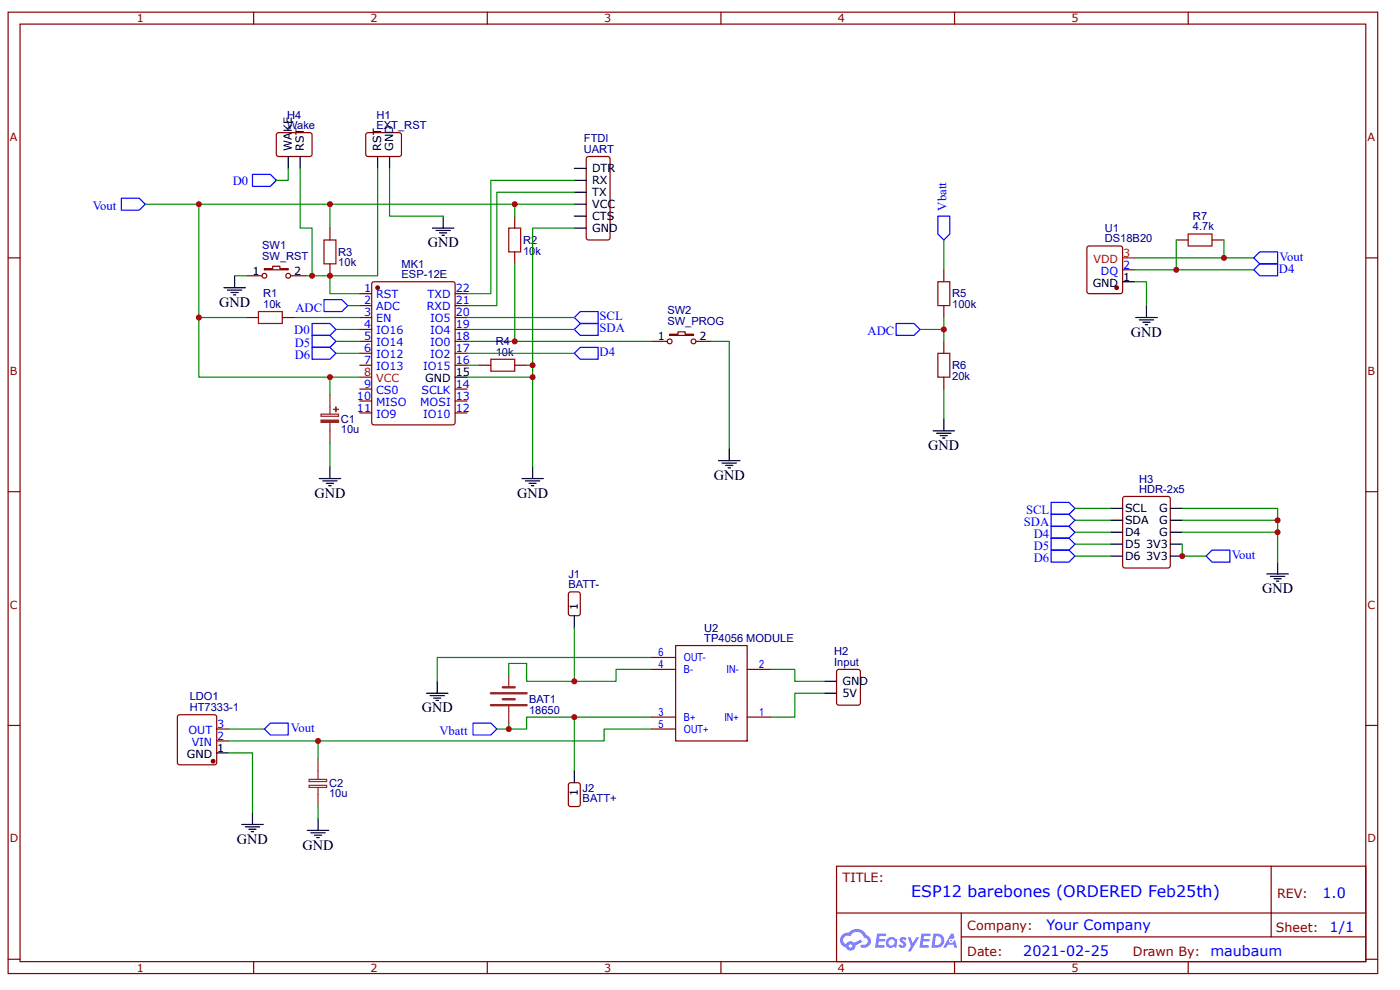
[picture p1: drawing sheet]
<svg xmlns="http://www.w3.org/2000/svg" width="297mm" height="210mm" viewBox="0 0 297 210" stroke-linecap="round" stroke-linejoin="round" font-family="sans-serif">
<g fill="none" stroke="#800" stroke-width=".25">
<path d="M1.7 2.6h290.6v203.8h-290.6zM4.3 5.1h285.5v198.8h-285.5zM53.8 2.6v2.5M103.4 2.6v2.5M152.9 2.6v2.5M202.5 2.6v2.5M252.1 2.6v2.5M1.7 54.7h2.6M289.8 54.7h2.5M1.7 104.2h2.6M289.8 104.2h2.5M1.7 153.8h2.6"/>
<path d="M289.8 153.8h2.5M177.5 183.6h112.3v20.3h-112.3zM177.5 193.6h112.2M203.9 198.6h85.8M203.9 193.6v10.1M269.7 183.7v14.9M1.7 203.4h2.6M53.8 203.9v2.5M103.4 203.9v2.5M152.9 203.9v2.5M202.5 203.9v2.5M252.1 203.9v2.5"/>
<path d="M289.8 203.4h2.5"/>
</g>
<g fill="#58f">
<path d="M191.1 198.8l.5-.2 .4 .1 .3 .3-.3 .4a.34 .34 0 0 0-.2-.3 .34 .34 0 0 0-.4 .2l.1 .1a.85 .85 0 0 1 .7 .6 .85 .85 0 0 1-.3 .9h-.7l-.6-.4 .3-.3 .5 .3 .3-.2-.1-.1a.87 .87 0 0 1-.5-1.4z"/>
<path d="M192.6 198.7h.6l.4 1.3 .8-1.3h.6l-1.8 3h-.6l.7-1.1z"/>
<path d="M186.1 197.9h1.7l.2 .2-.1 .3-1.3 .1-.1 .6h1.1l.2 .2-.3 .3h-1.1l-.1 .8h1.2l.2 .2-.2 .3h-1.9z"/>
<path d="M195.5 197.9h1.7l.2 .2-.1 .3-1.3 .1-.1 .6h1.1l.2 .2-.2 .3h-1.2l-.1 .8h1.3l.1 .2-.1 .3h-1.9z"/>
<path d="M201.8 197.9h.5l.2 .9-.4 .3a.5 .5 0 0 0-.8 .2 .5 .5 0 0 0 .4 .7 .5 .5 0 0 0 .6-.5l.3-.2 .4 1.6h-.5l-.2-.6h-1.2l-.4 .6h-.6z"/>
<path d="M198 197.9l-.4 3h1a1.51 1.51 0 0 0 1.7-1.5 1.51 1.51 0 0 0-1.8-1.5zM198.5 198.5a1 1 0 0 1 1.2 1 1 1 0 0 1-1.2 .9h-.2z"/>
<path d="M188.2 199.1a1.1 1.1 0 0 0 0 1.5 1.1 1.1 0 0 0 1.5 .1l.4 .2 .3-1.6-.5-.2a1.07 1.07 0 0 0-1.7 0zM188.4 199.8a.7 .7 0 0 1 1.4 0 .7 .7 0 0 1-1.4 0z"/>
<path d="M178.7 198.2a1.57 1.57 0 0 0 .8 2.7 1.03 1.03 0 0 0 1.1 .6 1.03 1.03 0 0 0 .9-1l1.4-.8-.3-.5-1.4 .7a1.05 1.05 0 0 0-1.7 .3 1 1 0 0 1-.5-1.4 1 1 0 0 1 1.4-.3 1.52 1.52 0 0 1 1.6-.9 1.52 1.52 0 0 1 1.3 1.2 .82 .82 0 0 1 .8 1 .82 .82 0 0 1-1.2 .5 .31 .31 0 0 0-.4 .3 .31 .31 0 0 0 .3 .3 1.42 1.42 0 0 0 1.9-.9 1.42 1.42 0 0 0-.9-1.8 2.25 2.25 0 0 0-3.8-.5l-.8 .2zM180 200.6a.4 .4 0 0 1 .8 0 .4 .4 0 0 1-.8 0z"/>
<circle cx="201.8" cy="199.4" r=".19"/>
</g>
<path d="M79 59.9l.4-.2h16.6l.5 .3 .1 29.6-.3 .4-16.9 .1-.5-.2v-29.7z" fill="none" stroke="#800" stroke-width=".25"/>
<circle cx="80.1" cy="61" r=".38" fill="#800"/>
<g fill="none" stroke="#800" stroke-width=".25">
<path d="M124.5 33.3l.4-.1h4l.3 .1 .2 .3v16.8l-.1 .3-.3 .2h-4.1l-.3-.1-.2-.3v-16.8zM52.3 58.5h3.3M56.1 57h1.8v-.6h1.5v.6h1.7v.2h-5zM61.7 58.5h3.2M70 48.4v2.5M70 55.9v2.6M109.2 45.8v2.6M109.2 53.4v2.5M52.3 67.3h2.5M59.9 67.3h2.5M76.3 62.3h2.6M76.3 64.8h2.6"/>
<path d="M76.3 67.3h2.6M76.3 69.8h2.6M76.3 72.4h2.6M76.3 74.9h2.6M76.3 77.4h2.6M96.6 62.3h2.5M96.6 64.8h2.5M96.6 67.3h2.5M96.6 69.8h2.5M96.6 72.4h2.5M96.6 74.9h2.5M96.6 77.4h2.5"/>
<path d="M138.3 72.4h3.3M142.1 70.9h1.7v-.5h1.6v.5h1.7v.2h-5zM147.6 72.4h3.3M76.3 82.5h2.6M76.3 85h2.6M76.3 87.5h2.6M96.6 82.5h2.5M96.6 85h2.5M96.6 87.5h2.5M37.8 151.7l.3-.2h7.4l.4 .3 .1 9.8-.2 .5h-7.7l-.4-.2-.1-9.9z"/>
<circle cx="56.1" cy="58.5" r=".51"/>
<circle cx="61.1" cy="58.5" r=".51"/>
<circle cx="80.1" cy="61" r=".38"/>
<circle cx="142.1" cy="72.4" r=".51"/>
<circle cx="147.1" cy="72.4" r=".51"/>
</g>
<path d="M76.3 80h2.6" fill="none" stroke="#f00" stroke-width=".25"/>
<g fill="none" stroke="#000" stroke-width=".25">
<path d="M121.8 35.7h2.6M121.8 38.2h2.6M49.8 58.5v2.5M121.8 40.8h2.6M121.8 43.3h2.6M121.8 45.8h2.6M121.8 48.4h2.6M47.5 61h4.5M48.3 61.5h3M49 62h1.5M49.5 62.5h.5M96.6 80h2.5"/>
<path d="M113 98.9v2.6M152.4 97.7h4.6M153.2 98.2h3M154 98.7h1.5M154.5 99.2h.5M154.7 95.1v2.6M110.7 101.5h4.6M111.5 102h3M112.2 102.5h1.5M112.7 103h.5"/>
</g>
<g fill="none" stroke="#080" stroke-width=".25">
<path d="M121.8 38.2h-17.7v24.1h-5M49.8 58.5h2.5M64.9 58.5h5.1v3.8h6.3M70 43.3h-27.8v36.7h34.1M70 43.3h39.2v2.5M70 43.3v5.1M109.2 55.9v16.5h-10.1M121.8 48.4h-8.8v31.6M121.8 40.8h-16.4v24h-6.3M62.4 67.3h13.9M99.1 80h13.9v18.9M109.2 72.4h29.1"/>
<path d="M150.9 72.4h3.8v22.7"/>
</g>
<path d="M68.7 50.9h2.6v5h-2.6zM107.9 48.4h2.6v5h-2.6zM54.8 66.1h5.1v2.5h-5.1z" fill="none" stroke="#a00000" stroke-width=".25"/>
<circle cx="45.2" cy="161.4" r=".38" fill="#800"/>
<g fill="none" stroke="#800" stroke-width=".25">
<path d="M77.7 28.3l.4-.2 6.8 .1 .3 .4-.1 4.4-.4 .2-6.9-.1-.2-.4v-4.1zM200.2 57.2v2.5M230.7 52.3l.4-.2h6.6l.4 .3 .1 9.4-.3 .4-6.8 .1-.4-.3-.1-9.3zM101.6 77.4h2.5M109.2 77.4h2.5M200.2 64.8v2.5M200.2 72.4v2.5M200.2 80v2.5M138.3 139.4h5M143.3 136.9h15.2v20.2h-15.2zM46 157.1h2.5M46 154.6h2.5"/>
<path d="M138.3 154.6h5M138.3 141.9h5M138.3 152h5M158.5 141.9h5.1M158.5 152h5.1M177.6 142.1l.4-.2h4l.4 .2 .1 6.9-.2 .4-4.3 .1-.4-.2-.1-6.9z"/>
<circle cx="45.2" cy="161.4" r=".38"/>
</g>
<g fill="none" stroke="#000" stroke-width=".25">
<path d="M80.1 33.2v2.5M82.6 33.2v2.5M91.7 48.4h4.6M92.5 48.9h3M93.3 49.4h1.5M93.8 49.9h.5M94 45.8v2.6M70 98.9v2.6M198 91.3h4.5M198.7 91.8h3.1M199.5 92.4h1.5M200 92.9h.5"/>
<path d="M200.2 88.8v2.5M67.7 101.5h4.6M68.5 102h3M69.2 102.5h1.6M69.7 103h.6M46 159.6h2.5M90.5 147h4.5M91.2 147.5h3.1M92 148h1.5M92.5 148.5h.5M92.8 144.4v2.6M174.9 147h2.6"/>
<path d="M174.9 144.4h2.6M51.3 174.8h4.5M52 175.3h3.1M52.8 175.8h1.5M53.3 176.3h.5M53.6 172.3v2.5M65.2 176.1h4.5M66 176.6h3M66.7 177.1h1.5M67.2 177.6h.5M67.5 173.5v2.6"/>
</g>
<path d="M104.1 149.5h7.6M104.1 147h7.6M106.7 148.2h2.5M106.7 145.7h2.5" fill="none" stroke="#8d2323" stroke-width=".51"/>
<path d="M107.9 143.2v2.5M107.9 149.8v3.5M65.6 165.2h3.7v.5h-3.7zM65.6 166.5h3.7v.5h-3.7zM67.5 160.9v4.3M67.5 167v4" fill="none" stroke="#8d2323" stroke-width=".25"/>
<path d="M199 59.7h2.5v5.1h-2.5zM104.1 76.2h5.1v2.5h-5.1zM199 74.9h2.5v5.1h-2.5z" fill="none" stroke="#a00000" stroke-width=".25"/>
<g fill="none" stroke="#080" stroke-width=".25">
<path d="M80.1 35.7v22.8h-10.1M82.6 35.7v10.1h11.4M30.8 43.3h11.4M200.2 50.9v6.3M42.2 67.3h10.1M73.8 64.8h2.5M99.1 77.4h2.5M111.7 77.4h1.3M195.2 69.8h5M200.2 67.3v5.1M200.2 82.5v6.3M138.3 139.4h-45.5v5"/>
<path d="M48.5 159.6h5.1v12.7M48.5 154.6h7.6M67.5 157.1v3.8M105.4 154.6h2.5M138.3 141.9h-7.6v2.5h-19v-3.7h-3.8v2.5M138.3 152h-26.6v2.6h-3.8v-1.3M138.3 154.6h-10.1v2.5h-79.7M163.6 141.9h5v2.5h6.3M174.9 147h-6.3v5h-5M67.5 171v2.5"/>
</g>
<path d="M25.7 42h3.8l1.3 1.3-1.3 1.3h-3.8zM199 45.8h2.5v3.8l-1.3 1.3-1.2-1.3zM68.7 63.5h3.8l1.3 1.3-1.3 1.3h-3.8zM190.1 68.6h3.8l1.3 1.2-1.3 1.3h-3.8zM56.1 154.6l1.3-1.3h3.7v2.5h-3.7zM100.3 153.3h3.8l1.3 1.3-1.3 1.2h-3.8z" fill="none" stroke="#00f" stroke-width=".25"/>
<circle cx="236.9" cy="61" r=".38" fill="#800"/>
<g fill="none" stroke="#800" stroke-width=".25">
<path d="M238.2 57.2h2.5"/>
<circle cx="236.9" cy="61" r=".38"/>
</g>
<path d="M238.2 59.7h2.5M240.9 67.3h4.6M241.7 67.8h3M242.5 68.3h1.5M243 68.8h.5M243.2 64.8v2.5" fill="none" stroke="#000" stroke-width=".25"/>
<path d="M238.2 54.7h2.5" fill="none" stroke="#f00" stroke-width=".25"/>
<path d="M266 54.7l1.2-1.3h3.8v2.5h-3.8zM266 57.2l1.2-1.3h3.8v2.6h-3.8zM66.2 71.1h3.8l1.3 1.3-1.3 1.2h-3.8zM66.2 73.6h3.8l1.3 1.3-1.3 1.3h-3.8zM121.8 67.3l1.3-1.2h3.8v2.5h-3.8zM121.8 69.8l1.3-1.2h3.8v2.5h-3.8zM121.8 74.9l1.3-1.3h3.8v2.6h-3.8z" fill="none" stroke="#00f" stroke-width=".25"/>
<path d="M109.2 43.3h12.6M240.7 59.7h2.5v5.1M240.7 54.7h25.3M240.7 57.2h25.3M99.1 67.3h22.7M99.1 69.8h22.7M99.1 74.9h22.7" fill="none" stroke="#080" stroke-width=".25"/>
<path d="M70 86.3v1.5M70 89.6v1.7" fill="none" stroke="#8d2323" stroke-width=".25"/>
<path d="M68.1 89.1h3.7v.4h-3.7z" fill="#8d2323"/>
<path d="M68.1 89.1h3.7v.4h-3.7zM68.1 87.8h3.7v.5h-3.7zM70 83.8v2.5M70 91.3v2.6" fill="none" stroke="#8d2323" stroke-width=".25"/>
<path d="M70.8 86.8h1z" fill="#8d2323"/>
<path d="M70.8 86.8h1z" fill="none" stroke="#8d2323" stroke-width=".25"/>
<path d="M71.2 86.3l.1 1z" fill="#8d2323"/>
<path d="M71.2 86.3l.1 1z" fill="none" stroke="#8d2323" stroke-width=".25"/>
<g fill="none" stroke="#080" stroke-width=".25">
<path d="M61.1 35.7v2.5h-2.5M63.7 35.7v12.7h2.5v10.1M249.5 50.9v6.3M259.7 50.9v3.8M70 80v3.8M71.3 72.4h5M71.3 74.9h5M71.3 69.8h5M70 93.9v5M228.1 110.3h7.5M228.1 112.8h7.5M228.1 107.8h7.5"/>
<path d="M228.1 115.4h7.5M228.1 117.9h7.5M250.8 115.4v2.5h5.1M250.8 107.8h20.2v11.4M250.8 110.3h20.2M250.8 112.8h20.2M121.8 133.1v11.3M121.8 152v11.4"/>
</g>
<path d="M58.8 28.3l.3-.2 6.9 .1 .2 .4-.1 4.4-.4 .2-6.9-.1-.2-.4v-4.1zM249.5 50.9h2.6M257.1 50.9h2.6M238.3 105.4l.4-.1h9.1l.4 .2 .1 14.4-.2 .4-9.4 .1-.4-.2-.1-14.4zM120.7 125.6l.4-.1h1.5l.5 .3v4.2l-.3 .5h-1.8l-.4-.3v-4.2zM120.7 166.1l.4-.2h1.5l.5 .4v4.2l-.3 .5h-1.8l-.4-.3v-4.3z" fill="none" stroke="#800" stroke-width=".25"/>
<g fill="none" stroke="#000" stroke-width=".25">
<path d="M61.1 33.2v2.5M63.7 33.2v2.5M235.6 107.8h2.6M235.6 110.3h2.6M235.6 112.8h2.6M235.6 115.4h2.6M235.6 117.9h2.6M248.3 107.8h2.5M248.3 110.3h2.5M248.3 112.8h2.5M248.3 115.4h2.5M248.3 117.9h2.5"/>
<path d="M271 119.2v2.5M121.8 130.5v2.6M268.8 121.7h4.5M269.5 122.2h3.1M270.3 122.7h1.5M270.8 123.2h.5M121.8 163.4v2.5"/>
</g>
<path d="M53.6 37h3.8l1.2 1.2-1.2 1.3h-3.8zM66.2 68.6h3.8l1.3 1.2-1.3 1.3h-3.8zM223 106.5h3.8l1.3 1.3-1.3 1.2h-3.8zM223 109h3.8l1.3 1.3-1.3 1.3h-3.8zM223 111.6h3.8l1.3 1.2-1.3 1.3h-3.8zM223 114.1h3.8l1.3 1.3-1.3 1.2h-3.8zM223 116.6h3.8l1.3 1.3-1.3 1.3h-3.8zM255.9 117.9l1.2-1.3h3.8v2.6h-3.8z" fill="none" stroke="#00f" stroke-width=".25"/>
<path d="M252.1 49.6h5v2.5h-5z" fill="none" stroke="#a00000" stroke-width=".25"/>
<g fill="#c00">
<circle cx="70" cy="58.5" r=".63"/>
<circle cx="109.2" cy="72.4" r=".63"/>
<circle cx="113" cy="80" r=".63"/>
<circle cx="70" cy="43.3" r=".63"/>
<circle cx="113" cy="77.4" r=".63"/>
<circle cx="200.2" cy="69.8" r=".63"/>
<circle cx="42.2" cy="43.3" r=".63"/>
<circle cx="42.2" cy="67.3" r=".63"/>
<circle cx="107.9" cy="154.6" r=".63"/>
<circle cx="67.5" cy="157.1" r=".63"/>
<circle cx="109.2" cy="43.3" r=".63"/>
<circle cx="70" cy="80" r=".63"/>
<circle cx="250.8" cy="117.9" r=".63"/>
<circle cx="271" cy="110.3" r=".63"/>
<circle cx="271" cy="112.8" r=".63"/>
<circle cx="249.5" cy="57.2" r=".63"/>
<circle cx="259.7" cy="54.7" r=".63"/>
<circle cx="121.8" cy="144.4" r=".63"/>
<circle cx="121.8" cy="152" r=".63"/>
<circle cx="66.2" cy="58.5" r=".63"/>
</g>
<text font-size="3.4" fill="#00f" x="193.3" y="190.1">ESP12 barebones (ORDERED Feb25th)</text>
<g font-size="3">
<text x="90.7" y="52.4">GND</text>
<text x="46.5" y="65">GND</text>
<text x="239.9" y="71.4">GND</text>
<text x="196.9" y="95.4">GND</text>
<text x="151.4" y="101.7">GND</text>
<text x="66.7" y="105.5">GND</text>
<text x="109.7" y="105.5">GND</text>
<text x="267.8" y="125.7">GND</text>
<text x="89.5" y="151">GND</text>
<text x="50.3" y="178.8">GND</text>
<text x="64.2" y="180.1">GND</text>
</g>
<g font-size="3" fill="#00f">
<text x="280.6" y="190.3">1.0</text>
<text x="222" y="197.1">Your Company</text>
<text x="282.1" y="197.7">1/1</text>
<text x="217.1" y="202.7">2021-02-25</text>
<text x="256.8" y="202.7">maubaum</text>
</g>
<g font-size="2.7" fill="#00f">
<text x="49.4" y="39.2">D0</text>
<text x="19.7" y="44.6">Vout</text>
<text x="200.8" y="44.7" transform="rotate(-90 200.8 44.7)">Vbatt</text>
<text x="271.3" y="57.8">D4</text>
<text x="271.4" y="55.3">Vout</text>
<text x="62.4" y="70.8">D0</text>
<text x="62.7" y="66.1">ADC</text>
<text x="127.2" y="67.9">SCL</text>
<text x="127.2" y="70.5">SDA</text>
<text x="184" y="71.1">ADC</text>
<text x="62.5" y="73.6">D5</text>
<text x="62.5" y="76.2">D6</text>
<text x="127.2" y="75.5">D4</text>
<text x="217.2" y="111.6">SDA</text>
<text x="217.7" y="109">SCL</text>
<text x="219.3" y="114.1">D4</text>
<text x="219.3" y="116.6">D5</text>
<text x="219.3" y="119.2">D6</text>
<text x="261.3" y="118.5">Vout</text>
<text x="61.7" y="155.1">Vout</text>
<text x="93.2" y="155.8">Vbatt</text>
</g>
<g font-size="2.7" fill="#800">
<text x="178.7" y="186.9">TITLE:</text>
<text x="270.9" y="190.3">REV:</text>
<text x="205.2" y="197.1">Company:</text>
<text x="270.7" y="197.6">Sheet:</text>
<text x="205.2" y="202.6">Date:</text>
<text x="240.3" y="202.7">Drawn By:</text>
</g>
<g font-size="2.4" fill="#800">
<text x="29" y="4.7">1</text>
<text x="78.6" y="4.7">2</text>
<text x="128.2" y="4.7">3</text>
<text x="177.7" y="4.7">4</text>
<text x="227.3" y="4.7">5</text>
<text x="2.1" y="29.9">A</text>
<text x="290.1" y="29.9">A</text>
<text x="2.1" y="79.5">B</text>
<text x="290.1" y="79.5">B</text>
<text x="2.1" y="129">C</text>
<text x="290.1" y="129">C</text>
<text x="2.1" y="178.6">D</text>
<text x="290.1" y="178.6">D</text>
<text x="29" y="206">1</text>
<text x="78.6" y="206">2</text>
<text x="128.2" y="206">3</text>
<text x="177.7" y="206">4</text>
<text x="227.3" y="206">5</text>
</g>
<g font-size="2.4" fill="#000080">
<text x="60.9" y="27.4">Wake</text>
<text x="60.9" y="25.2">H4</text>
<text x="79.9" y="27.4">EXT_RST</text>
<text x="79.9" y="25.2">H1</text>
<text x="123.9" y="32.4">UART</text>
<text x="123.9" y="30.1">FTDI</text>
<text x="253.1" y="46.6">R7</text>
<text x="55.6" y="52.8">SW1</text>
<text x="111" y="54">10</text>
<text x="111" y="51.7">R2</text>
<text x="113.6" y="54">k</text>
<text x="234.4" y="51.4">DS18B20</text>
<text x="234.4" y="49.2">U1</text>
<text x="253.1" y="48.9">4.7k</text>
<text x="55.6" y="55.1">SW_RST</text>
<text x="71.8" y="56.5">10k</text>
<text x="71.8" y="54.2">R3</text>
<text x="85.2" y="59">ESP-12E</text>
<text x="85.2" y="56.8">MK1</text>
<text x="55.8" y="65.3">10k</text>
<text x="55.8" y="63">R1</text>
<text x="202" y="65.4">100k</text>
<text x="202" y="63.1">R5</text>
<text x="141.6" y="69">SW_PROG</text>
<text x="141.6" y="66.7">SW2</text>
<text x="105.2" y="75.4">10k</text>
<text x="105.2" y="73.1">R4</text>
<text x="202" y="80.6">20k</text>
<text x="202" y="78.2">R6</text>
<text x="72.3" y="89.7">C1</text>
<text x="72.3" y="91.9">10u</text>
<text x="241.7" y="104.5">HDR-2x5</text>
<text x="241.7" y="102.3">H3</text>
<text x="120.6" y="124.7">BATT-</text>
<text x="120.6" y="122.5">J1</text>
<text x="149.4" y="136.1">TP4056 MODULE</text>
<text x="149.4" y="133.9">U2</text>
<text x="177" y="141.2">Input</text>
<text x="177" y="139">H2</text>
<text x="40.2" y="148.5">LDO1</text>
<text x="112.2" y="149">BAT1</text>
<text x="40.2" y="150.8">HT7333-1</text>
<text x="112.2" y="151.3">18650</text>
<text x="69.8" y="166.8">C2</text>
<text x="123.6" y="167.9">J2</text>
<text x="69.8" y="169">10u</text>
<text x="123.6" y="170">BATT+</text>
</g>
<g font-size="2.4">
<text x="61.9" y="28" transform="rotate(-90 61.9 28)">KE</text>
<text x="61.9" y="31.9" transform="rotate(-90 61.9 31.9)">WA</text>
<text x="64.4" y="31.9" transform="rotate(-90 64.4 31.9)">RST</text>
<text x="80.9" y="31.9" transform="rotate(-90 80.9 31.9)">RST</text>
<text x="83.4" y="31.9" transform="rotate(-90 83.4 31.9)">GND</text>
<text x="125.6" y="36.5">DTR</text>
<text x="125.6" y="39">RX</text>
<text x="125.6" y="41.5">TX</text>
<text x="125.6" y="44.1">VCC</text>
<text x="125.6" y="46.6">CTS</text>
<text x="125.6" y="49.1">GND</text>
<text x="53.6" y="58.2">1</text>
<text x="62.4" y="58.2">2</text>
<text x="238.3" y="59.5">1</text>
<text x="231.8" y="60.7">GND</text>
<text x="139.6" y="72.1">1</text>
<text x="148.4" y="72.1">2</text>
<text x="90.2" y="81">GND</text>
<text x="96.7" y="79.7">15</text>
<text x="238.7" y="108.5">SCL</text>
<text x="238.7" y="111.1">SDA</text>
<text x="238.7" y="113.6">D4</text>
<text x="245.9" y="108.5">G</text>
<text x="245.9" y="111.1">G</text>
<text x="245.9" y="113.6">G</text>
<text x="238.7" y="116.1">D5</text>
<text x="238.7" y="118.7">D6</text>
<text x="243.2" y="116.1">3V3</text>
<text x="243.2" y="118.7">3V3</text>
<text x="122.6" y="129.3" transform="rotate(-90 122.6 129.3)">1</text>
<text x="178.7" y="145.2">GND</text>
<text x="178.7" y="147.7">5V</text>
<text x="39.6" y="160.6">GND</text>
<text x="46.1" y="159.4">1</text>
<text x="122.6" y="168.7" transform="rotate(-90 122.6 168.7)">1</text>
</g>
<g font-size="2.4" fill="#f00">
<text x="232" y="55.7">VDD</text>
<text x="238.3" y="54.4">3</text>
<text x="77.2" y="79.7">8</text>
<text x="79.8" y="81">VCC</text>
</g>
<g font-size="2.4" fill="#00f">
<text x="233.6" y="58.2">DQ</text>
<text x="238.3" y="57">2</text>
<text x="77.2" y="62">1</text>
<text x="77.2" y="64.5">2</text>
<text x="79.8" y="63.3">RST</text>
<text x="79.8" y="65.8">ADC</text>
<text x="90.5" y="65.8">RXD</text>
<text x="90.7" y="63.3">TXD</text>
<text x="96.7" y="64.5">21</text>
<text x="96.7" y="62">22</text>
<text x="77.2" y="67.1">3</text>
<text x="77.2" y="69.6">4</text>
<text x="79.8" y="68.3">EN</text>
<text x="79.8" y="70.9">IO16</text>
<text x="91.3" y="70.9">IO4</text>
<text x="91.3" y="68.3">IO5</text>
<text x="96.7" y="69.6">19</text>
<text x="96.7" y="67.1">20</text>
<text x="77.2" y="72.1">5</text>
<text x="77.2" y="74.7">6</text>
<text x="77.2" y="77.2">7</text>
<text x="79.8" y="73.4">IO14</text>
<text x="79.8" y="75.9">IO12</text>
<text x="91.3" y="75.9">IO2</text>
<text x="91.3" y="73.4">IO0</text>
<text x="96.7" y="77.2">16</text>
<text x="96.7" y="74.7">17</text>
<text x="96.7" y="72.1">18</text>
<text x="77.2" y="82.2">9</text>
<text x="79.8" y="78.4">IO13</text>
<text x="79.8" y="83.5">CS0</text>
<text x="89.4" y="83.5">SCLK</text>
<text x="89.8" y="78.4">IO15</text>
<text x="96.7" y="82.2">14</text>
<text x="75.7" y="84.8">10</text>
<text x="75.7" y="87.3">11</text>
<text x="79.8" y="86">MISO</text>
<text x="79.8" y="88.6">IO9</text>
<text x="89.2" y="86">MOSI</text>
<text x="89.8" y="88.6">IO10</text>
<text x="96.7" y="87.3">12</text>
<text x="96.7" y="84.8">13</text>
<text x="139.7" y="141.7">4</text>
<text x="139.7" y="139.1">6</text>
<text x="145.1" y="142.7">B-</text>
<text x="145.1" y="140.1">OUT-</text>
<text x="154.2" y="142.7">IN-</text>
<text x="161" y="141.7">2</text>
<text x="40" y="155.6">OUT</text>
<text x="46.1" y="154.3">3</text>
<text x="139.7" y="151.8">3</text>
<text x="139.7" y="154.3">5</text>
<text x="145.1" y="152.8">B+</text>
<text x="145.1" y="155.3">OUT+</text>
<text x="153.7" y="152.8">IN+</text>
<text x="161" y="151.8">1</text>
<text x="40.7" y="158.1">VIN</text>
<text x="46.1" y="156.8">2</text>
</g>
</svg>
